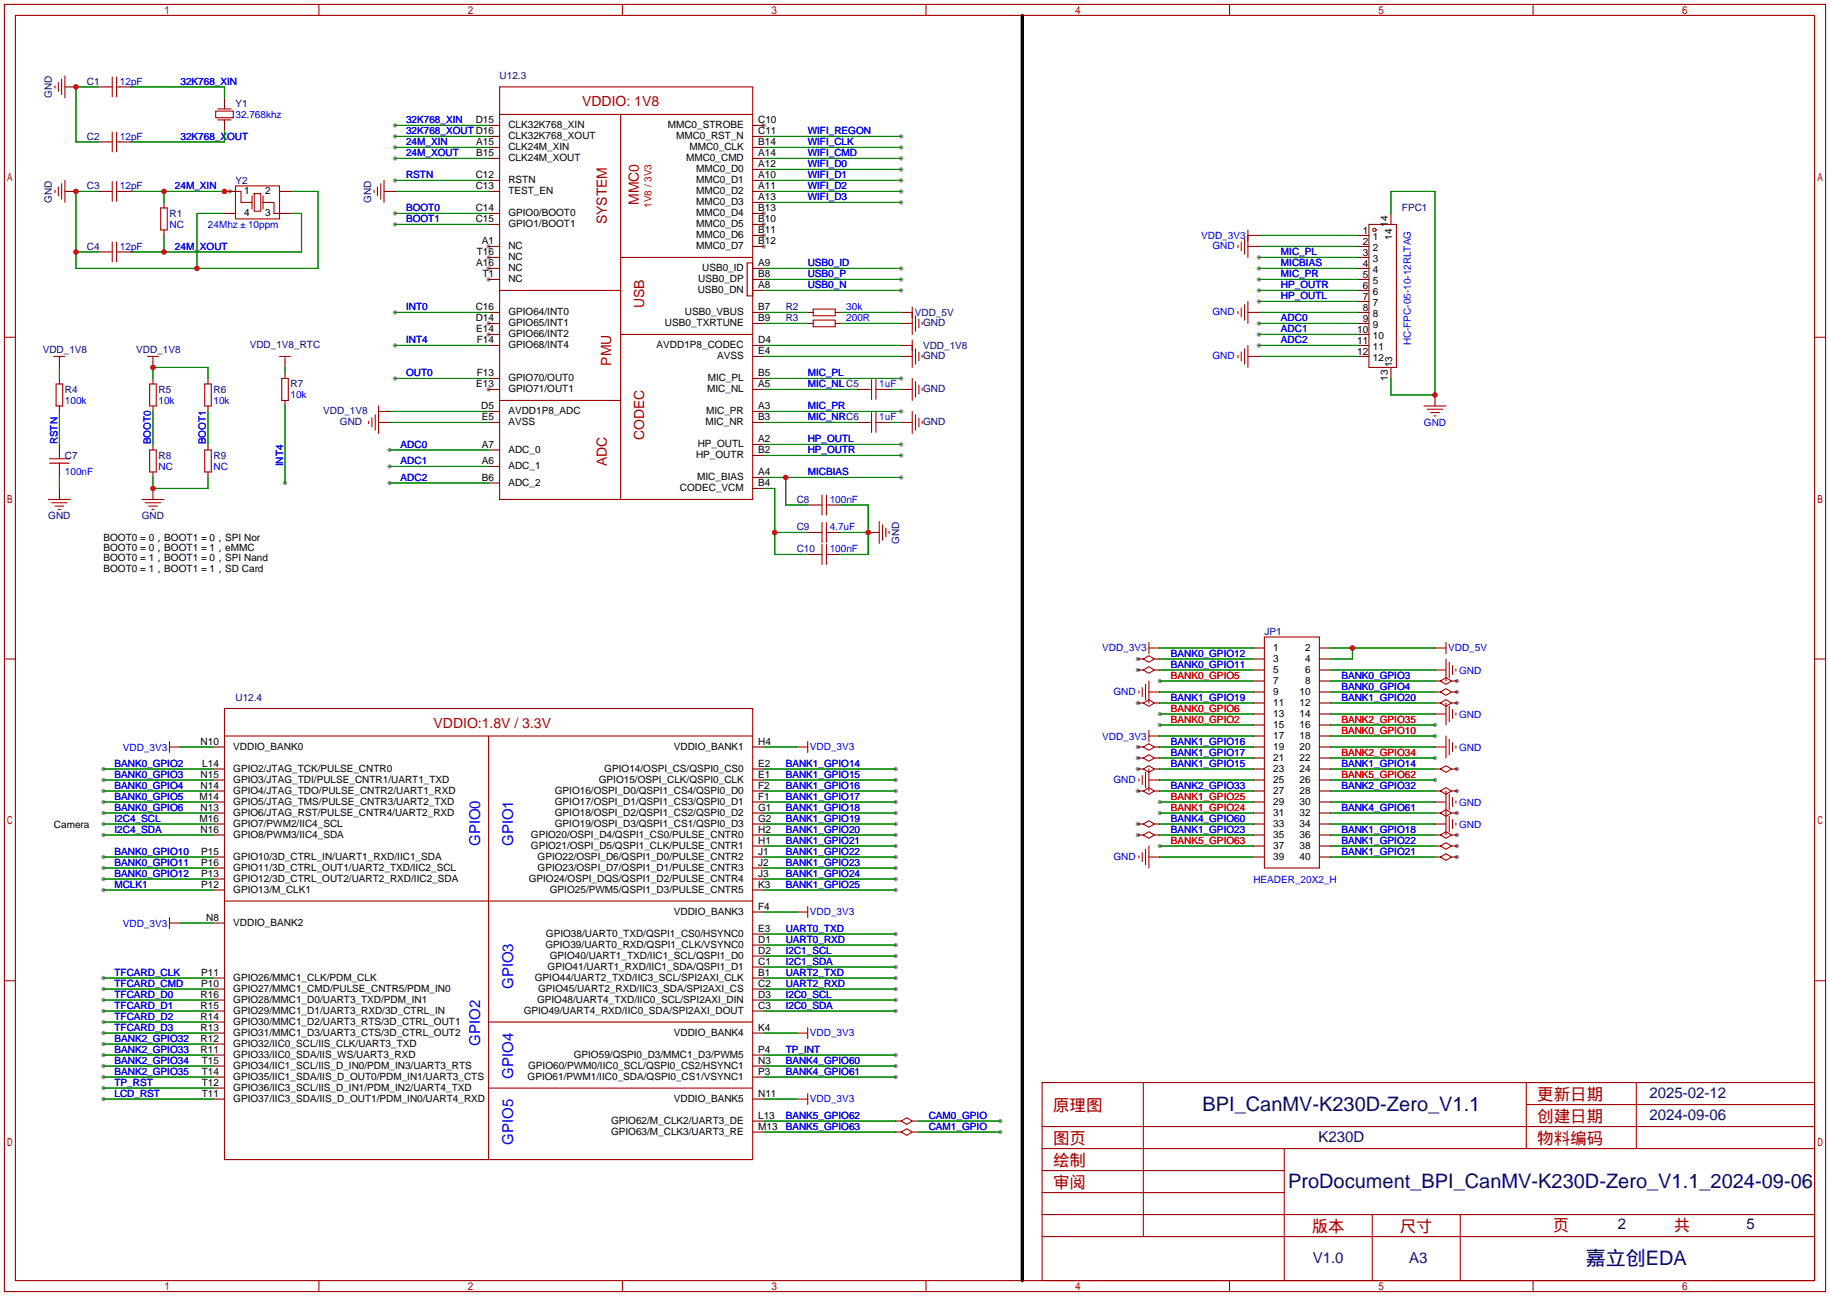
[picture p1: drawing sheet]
<svg xmlns="http://www.w3.org/2000/svg" width="422mm" height="299mm" viewBox="0 0 422 299" stroke-linecap="round" stroke-linejoin="round" font-family="sans-serif">
<g fill="#999">
<circle cx="176.3" cy="51.8" r=".51"/>
<circle cx="176.3" cy="54.4" r=".51"/>
<circle cx="176.3" cy="56.9" r=".51"/>
<circle cx="176.3" cy="49.3" r=".51"/>
<circle cx="176.3" cy="29" r=".51"/>
<circle cx="112.8" cy="89.9" r=".51"/>
<circle cx="112.8" cy="56.9" r=".51"/>
<circle cx="112.8" cy="62" r=".51"/>
<circle cx="112.8" cy="64.5" r=".51"/>
<circle cx="112.8" cy="59.4" r=".51"/>
<circle cx="112.8" cy="77.2" r=".51"/>
<circle cx="112.8" cy="74.7" r=".51"/>
<circle cx="336.3" cy="157.2" r=".51"/>
<circle cx="336.3" cy="159.8" r=".51"/>
<circle cx="262.6" cy="154.7" r=".51"/>
<circle cx="262.6" cy="152.1" r=".51"/>
<circle cx="262.6" cy="177.5" r=".51"/>
<circle cx="262.6" cy="175" r=".51"/>
<circle cx="262.6" cy="172.5" r=".51"/>
<circle cx="262.6" cy="192.8" r=".51"/>
<circle cx="336.3" cy="192.8" r=".51"/>
<circle cx="336.3" cy="195.3" r=".51"/>
<circle cx="336.3" cy="197.9" r=".51"/>
<circle cx="336.3" cy="187.7" r=".51"/>
<circle cx="262.6" cy="190.2" r=".51"/>
<circle cx="336.3" cy="182.6" r=".51"/>
<circle cx="262.6" cy="182.6" r=".51"/>
<circle cx="336.3" cy="162.3" r=".51"/>
<circle cx="262.6" cy="162.3" r=".51"/>
<circle cx="336.3" cy="177.5" r=".51"/>
<circle cx="208" cy="64.5" r=".51"/>
<circle cx="208" cy="67.1" r=".51"/>
<circle cx="208" cy="34" r=".51"/>
<circle cx="208" cy="36.6" r=".51"/>
<circle cx="208" cy="39.1" r=".51"/>
<circle cx="208" cy="41.7" r=".51"/>
<circle cx="208" cy="44.2" r=".51"/>
<circle cx="208" cy="46.7" r=".51"/>
<circle cx="23.9" cy="225.8" r=".51"/>
<circle cx="23.9" cy="228.3" r=".51"/>
<circle cx="23.9" cy="230.9" r=".51"/>
<circle cx="23.9" cy="233.4" r=".51"/>
<circle cx="23.9" cy="236" r=".51"/>
<circle cx="23.9" cy="238.5" r=".51"/>
<circle cx="91.2" cy="29" r=".51"/>
<circle cx="91.2" cy="31.5" r=".51"/>
<circle cx="91.2" cy="34" r=".51"/>
<circle cx="91.2" cy="36.6" r=".51"/>
<circle cx="91.2" cy="41.7" r=".51"/>
<circle cx="91.2" cy="49.3" r=".51"/>
<circle cx="91.2" cy="51.8" r=".51"/>
<circle cx="208" cy="62" r=".51"/>
<circle cx="208" cy="87.4" r=".51"/>
<circle cx="208" cy="95" r=".51"/>
<circle cx="208" cy="102.6" r=".51"/>
<circle cx="208" cy="105.2" r=".51"/>
<circle cx="267.7" cy="164.8" r=".51"/>
<circle cx="267.7" cy="167.4" r=".51"/>
<circle cx="331.2" cy="167.4" r=".51"/>
<circle cx="331.2" cy="169.9" r=".51"/>
<circle cx="331.2" cy="175" r=".51"/>
<circle cx="331.2" cy="180.1" r=".51"/>
<circle cx="267.7" cy="185.2" r=".51"/>
<circle cx="267.7" cy="187.7" r=".51"/>
<circle cx="206.8" cy="215.6" r=".51"/>
<circle cx="206.8" cy="218.2" r=".51"/>
<circle cx="206.8" cy="220.7" r=".51"/>
<circle cx="206.8" cy="223.3" r=".51"/>
<circle cx="206.8" cy="225.8" r=".51"/>
<circle cx="206.8" cy="228.3" r=".51"/>
<circle cx="206.8" cy="230.9" r=".51"/>
<circle cx="206.8" cy="233.4" r=".51"/>
<circle cx="23.9" cy="241" r=".51"/>
<circle cx="23.9" cy="243.6" r=".51"/>
<circle cx="23.9" cy="246.1" r=".51"/>
<circle cx="23.9" cy="248.7" r=".51"/>
<circle cx="23.9" cy="251.2" r=".51"/>
<circle cx="23.9" cy="253.7" r=".51"/>
<circle cx="206.8" cy="246.1" r=".51"/>
<circle cx="206.8" cy="248.7" r=".51"/>
<circle cx="206.8" cy="243.6" r=".51"/>
<circle cx="23.9" cy="205.5" r=".51"/>
<circle cx="206.8" cy="205.5" r=".51"/>
<circle cx="206.8" cy="202.9" r=".51"/>
<circle cx="206.8" cy="200.4" r=".51"/>
<circle cx="206.8" cy="197.9" r=".51"/>
<circle cx="89.9" cy="103.9" r=".51"/>
<circle cx="89.9" cy="107.7" r=".51"/>
<circle cx="89.9" cy="111.5" r=".51"/>
<circle cx="23.9" cy="177.5" r=".51"/>
<circle cx="23.9" cy="180.1" r=".51"/>
<circle cx="23.9" cy="185.2" r=".51"/>
<circle cx="23.9" cy="190.2" r=".51"/>
<circle cx="23.9" cy="192.8" r=".51"/>
<circle cx="23.9" cy="187.7" r=".51"/>
<circle cx="23.9" cy="182.6" r=".51"/>
<circle cx="23.9" cy="200.4" r=".51"/>
<circle cx="23.9" cy="197.9" r=".51"/>
<circle cx="23.9" cy="202.9" r=".51"/>
<circle cx="206.8" cy="185.2" r=".51"/>
<circle cx="206.8" cy="182.6" r=".51"/>
<circle cx="206.8" cy="180.1" r=".51"/>
<circle cx="206.8" cy="190.2" r=".51"/>
<circle cx="206.8" cy="187.7" r=".51"/>
<circle cx="206.8" cy="195.3" r=".51"/>
<circle cx="206.8" cy="192.8" r=".51"/>
<circle cx="267.7" cy="195.3" r=".51"/>
<circle cx="208" cy="110.2" r=".51"/>
<circle cx="53.1" cy="44.2" r=".51"/>
<circle cx="65.8" cy="111.5" r=".51"/>
<circle cx="206.8" cy="177.5" r=".51"/>
<circle cx="91.2" cy="72.1" r=".51"/>
<circle cx="91.2" cy="79.8" r=".51"/>
<circle cx="91.2" cy="87.4" r=".51"/>
<circle cx="208" cy="31.5" r=".51"/>
<circle cx="267.7" cy="157.2" r=".51"/>
<circle cx="290.6" cy="59.4" r=".51"/>
<circle cx="290.6" cy="64.5" r=".51"/>
<circle cx="290.6" cy="62" r=".51"/>
<circle cx="290.6" cy="69.6" r=".51"/>
<circle cx="290.6" cy="67.1" r=".51"/>
<circle cx="290.6" cy="74.7" r=".51"/>
<circle cx="290.6" cy="79.8" r=".51"/>
<circle cx="290.6" cy="77.2" r=".51"/>
<circle cx="230.9" cy="258.8" r=".51"/>
<circle cx="230.9" cy="261.4" r=".51"/>
</g>
<g fill="none" stroke="#a10000" stroke-width=".25">
<path d="M1 1h420.4v297.2h-420.4zM3.6 3.6h415.2v292.1h-415.2zM12.7 19.8v.5M13.5 19.1v2M14.2 18.3v3.5M15 17.5v5.1M25.9 17.8v4.6M26.9 17.8v4.6M73.6 1v2.6M143.7 1v2.6M213.7 1v2.6M283.8 1v2.6"/>
<path d="M353.9 1v2.6M25.1 20.1h.8M25.1 32.8h.8M25.9 30.5v4.6M26.9 20.1h.8M26.9 30.5v4.6M26.9 32.8h.8M49.8 25.7h4v1.5h-4zM50.3 27.7h3M50.3 25.1h3M115.3 20.1h58.4v95.2h-58.4zM115.3 26.4h58.4"/>
<path d="M143.3 26.4v88.9M12.7 43.9v.6M13.5 43.2v2M14.2 42.4v3.6M15 41.7v5M25.1 58.2h.8M25.1 44.2h.8M25.9 41.9v4.6M25.9 55.9v4.6M26.9 41.9v4.6M26.9 55.9v4.6M26.9 58.2h.8"/>
<path d="M26.9 44.2h.8M37.1 48h1.5v5.1h-1.5zM54.4 42.9h10.1v7.6h-10.1zM54.4 44.2h1.2v2.5h2.6M58.2 45.2v3.1M58.7 44.7h1.5v4.1h-1.5zM60.7 46.7h2.5v2.6h1.3M60.7 45.2v3.1M86.4 43.9v.6M87.1 43.2v2M87.9 42.4v3.6M88.6 41.7v5"/>
<path d="M143.3 59.4h30.4M285.8 56.6v.6M286.5 55.9v2M287.3 55.1v3.6M288 53.1v6.3M288 54.4h2.6M288 56.9h2.6M316 51.8h6.3v33h-6.3zM1 77.9h2.6M115.3 67.1h28M143.3 77.2h30.4M172.5 60.7h1.2v7.6h-1.2z"/>
<path d="M187.7 71.4h5.1v1.5h-5.1zM187.7 73.9h5.1v1.5h-5.1zM209.3 72.1h1.3M209.3 79.8h1.3M210.6 70.9v6.3M210.6 78.5v6.3M211.3 72.9v3.6M212.1 73.7v2M212.9 74.4v.5M285.8 71.9v.5M286.5 71.1v2.1M287.3 70.4v3.5"/>
<path d="M288 72.1h2.6M288 69.6v5.1M288 79.8v5M418.8 77.9h2.6M12.4 82.3h2.6M13 88.6h1.5v5.1h-1.5zM13.7 82.3v1.3M34 82.3h2.6M34.5 88.6h1.6v5.1h-1.6zM35.3 82.3v1.3M47.2 88.6h1.6v5.1h-1.6zM64.5 82.3h2.6"/>
<path d="M65 87.4h1.5v5.1h-1.5zM65.8 82.3v1.3M85.1 97.3v.5M85.9 96.5v2.1M86.6 95.8v3.5M87.4 93.7v6.4M87.4 95h1.2M115.3 92.5h28M200.4 97.5h.8M200.4 89.9h.8M201.2 87.6v4.6M201.2 95.2v4.6"/>
<path d="M202.2 97.5h.7M202.2 87.6v4.6M202.2 95.2v4.6M202.2 89.9h.7M210.6 87.4v5.1M210.6 95v5.1M211.3 80.5v3.6M211.3 88.1v3.6M211.3 95.8v3.5M212.1 81.3v2M212.1 88.9v2M212.1 96.5v2.1"/>
<path d="M212.9 82v.6M212.9 89.7v.5M212.9 97.3v.5M285.8 82v.6M286.5 81.3v2M287.3 80.5v3.6M288 82.3h2.6M328.7 93.7h5.1M329.4 94.5h3.6M330.2 95.2h2M331 96h.5M331.2 91.2v2.5"/>
<path d="M11.2 115.3h5.1M11.4 106.9h4.6M11.4 105.9h4.6M11.9 116.1h3.6M12.7 116.8h2M13.5 117.6h.5M13.7 105.2v.7M13.7 106.9v.8M32.8 115.3h5M33.5 116.1h3.6M34.3 116.8h2M34.5 103.9h1.6v5.1h-1.6z"/>
<path d="M35.1 117.6h.5M47.2 103.9h1.6v5.1h-1.6zM189 116.6h.7M189.7 114.3v4.6M190.8 116.6h.7M190.8 114.3v4.6M189 122.9h.7M189 128h.7M189.7 120.6v4.6M189.7 125.7v4.6M190.8 120.6v4.6M190.8 125.7v4.6"/>
<path d="M190.8 122.9h.7M190.8 128h.7M202.9 120.4v5.1M203.7 121.2v3.5M204.5 121.9v2.1M205.2 122.7v.5M1 152.1h2.6M262.9 159.5v.5M263.7 158.7v2.1M263.9 154.7l1.3-.8 1.2 .8-1.2 .7zM263.9 152.1l1.3-.7 1.2 .7-1.2 .8zM264.4 158v3.5"/>
<path d="M265.2 149.6h2.5M265.2 148.3v2.6M265.2 157.2v5.1M265.2 159.8h2.5M291.8 147.1h12.7v53.3h-12.7zM331.2 149.6h2.6M331.2 154.7h2.6M332.5 157.2l1.3-.7 1.2 .7-1.2 .8zM332.5 159.8l1.3-.8 1.2 .8-1.2 .7zM333.8 148.3v2.6M333.8 152.1v5.1M334.5 152.9v3.6"/>
<path d="M335.3 153.7v2M336 154.4v.5M418.8 152.1h2.6M39.1 172.5h2.6M39.1 171.2v2.5M51.8 163.6h121.9v104.1h-121.9zM51.8 169.9h121.9M112.8 169.9v97.8M183.9 172.5h2.5M186.4 171.2v2.5M262.9 179.8v.5M263.7 179.1v2"/>
<path d="M263.9 177.5l1.3-.7 1.2 .7-1.2 .8zM263.9 175l1.3-.8 1.2 .8-1.2 .8zM263.9 172.5l1.3-.8 1.2 .8-1.2 .7zM263.9 162.3l1.3-.8 1.2 .8-1.2 .8zM264.4 178.3v3.6M265.2 169.9h2.5M265.2 168.7v2.5M265.2 177.5v5.1M331.2 172.5h2.6M331.2 164.8h2.6M332.5 162.3l1.3-.8 1.2 .8-1.2 .8zM332.5 177.5l1.3-.7 1.2 .7-1.2 .8z"/>
<path d="M333.8 162.3v5.1M333.8 169.9v5.1M334.5 163.1v3.5M334.5 170.7v3.5M335.3 163.8v2.1M335.3 171.4v2.1M336 164.6v.5M336 172.2v.5M262.9 197.6v.5M263.7 196.8v2.1M263.9 192.8l1.3-.8 1.2 .8-1.2 .7zM263.9 190.2l1.3-.7 1.2 .7-1.2 .8z"/>
<path d="M263.9 182.6l1.3-.7 1.2 .7-1.2 .8zM264.4 196.1v3.5M265.2 195.3v5.1M265.2 180.1h2.5M265.2 197.9h2.5M331.2 185.2h2.6M331.2 190.2h2.6M332.5 192.8l1.3-.8 1.2 .8-1.2 .7zM332.5 195.3l1.3-.7 1.2 .7-1.2 .8zM332.5 197.9l1.3-.8 1.2 .8-1.2 .7zM332.5 187.7l1.3-.8 1.2 .8-1.2 .8zM332.5 182.6l1.3-.7 1.2 .7-1.2 .8z"/>
<path d="M333.8 182.6v10.2M334.5 183.4v3.5M334.5 188.5v3.5M335.3 184.1v2.1M335.3 189.2v2.1M336 184.9v.5M336 190v.5M39.1 211.8v2.6M39.1 213.1h2.6M51.8 208h121.9M183.9 210.6h2.5M186.4 209.3v2.5"/>
<path d="M1 226.4h2.6M112.8 236h60.9M183.9 238.5h2.5M186.4 237.2v2.6M418.8 226.4h2.6M112.8 251.2h60.9M183.9 253.7h2.5M186.4 252.5v2.5M208 258.8l1.3-.7 1.3 .7-1.3 .8zM240.5 249.9h178.3v45.8h-178.3zM263.9 249.9v35.6M352.3 249.9v15.3"/>
<path d="M352.3 255h66.5M377.7 249.9v15.3M208 261.4l1.3-.8 1.3 .8-1.3 .7zM240.5 270.3h55.9M240.5 265.2h178.3M240.5 275.3h55.9M240.5 260.1h178.3M296.4 265.2v30.5M73.6 295.7v2.5M143.7 295.7v2.5M213.7 295.7v2.5M240.5 285.5h178.3"/>
<path d="M240.5 280.4h178.3M283.8 295.7v2.5M316.7 280.4v15.3M337.1 280.4v15.3M353.9 295.7v2.5"/>
<circle cx="317.2" cy="53.1" r=".38"/>
</g>
<g fill="none" stroke="#870000" stroke-width=".25">
<path d="M15 20.1h2.5M22.6 20.1h2.5M22.6 32.8h2.5M27.7 20.1h2.5M27.7 32.8h2.5M51.8 22.6v2.5M51.8 27.7v2.5M112.8 36.6h2.5M112.8 34h2.5M112.8 29h2.5M112.8 31.5h2.5M173.7 39.1h2.6"/>
<path d="M173.7 36.6h2.6M173.7 34h2.6M173.7 29h2.6M173.7 31.5h2.6M15 44.2h2.5M22.6 44.2h2.5M22.6 58.2h2.5M27.7 44.2h2.5M27.7 58.2h2.5M37.8 46.7v1.3M37.8 53.1v1.3M51.8 44.2h2.6"/>
<path d="M51.8 49.3h2.6M64.5 44.2h2.6M64.5 49.3h2.6M88.6 44.2h2.6M112.8 41.7h2.5M112.8 44.2h2.5M112.8 51.8h2.5M112.8 56.9h2.5M112.8 49.3h2.5M112.8 59.4h2.5M173.7 41.7h2.6M173.7 44.2h2.6"/>
<path d="M173.7 46.7h2.6M173.7 51.8h2.6M173.7 54.4h2.6M173.7 56.9h2.6M173.7 49.3h2.6M290.6 54.4h.1M290.6 56.9h.1M313.4 54.4h2.6M313.4 56.9h2.6M313.4 59.4h2.6M321.1 49.3v2.5M112.8 62h2.5"/>
<path d="M112.8 72.1h2.5M112.8 64.5h2.5M112.8 74.7h2.5M112.8 79.8h2.5M112.8 77.2h2.5M173.7 67.1h2.6M173.7 62h2.6M173.7 72.1h2.6M173.7 64.5h2.6M173.7 74.7h2.6M173.7 79.8h2.6M186.4 72.1h1.3"/>
<path d="M186.4 74.7h1.3M192.8 72.1h1.3M192.8 74.7h1.3M208 72.1h1.3M208 74.7h2.6M208 79.8h1.3M290.6 72.1h.1M313.4 67.1h2.6M313.4 62h2.6M313.4 72.1h2.6M313.4 64.5h2.6M313.4 74.7h2.6"/>
<path d="M313.4 79.8h2.6M313.4 77.2h2.6M313.4 69.6h2.6M13.7 83.6v1.2M13.7 87.4v1.2M13.7 93.7v1.3M35.3 83.6v1.2M35.3 87.4v1.2M35.3 93.7v1.3M48 87.4v1.2M48 93.7v1.3M65.8 83.6v1.2"/>
<path d="M65.8 86.1v1.3M65.8 92.5v1.2M87.4 97.5h2.5M88.6 95h1.3M112.8 89.9h2.5M112.8 87.4h2.5M112.8 97.5h2.5M112.8 95h2.5M173.7 89.9h2.6M173.7 87.4h2.6M173.7 97.5h2.6M173.7 95h2.6"/>
<path d="M173.7 82.3h2.6M197.9 89.9h2.5M197.9 97.5h2.5M202.9 89.9h2.6M202.9 97.5h2.6M208 89.9h2.6M208 97.5h2.6M208 82.3h2.6M290.6 82.3h.1M313.4 82.3h2.6M321.1 84.8v2.6M331.2 91.2h.1"/>
<path d="M13.7 102.6v2.6M13.7 107.7v2.5M13.7 112.8v2.5M35.3 102.6v1.3M35.3 109v1.2M35.3 112.8v2.5M48 102.6v1.3M48 109v1.2M112.8 107.7h2.5M112.8 103.9h2.5M112.8 111.5h2.5M173.7 105.2h2.6"/>
<path d="M173.7 112.8h2.6M173.7 102.6h2.6M173.7 110.2h2.6M186.4 116.6h2.6M191.5 116.6h2.6M186.4 122.9h2.6M186.4 128h2.6M191.5 122.9h2.6M191.5 128h2.6M200.4 122.9h2.5M262.6 152.1h1.3M262.6 154.7h1.3"/>
<path d="M266.4 152.1h1.3M266.4 154.7h1.3M267.7 149.6h.1M267.7 159.8h.1M289.3 149.6h2.5M289.3 152.1h2.5M289.3 154.7h2.5M289.3 157.2h2.5M289.3 159.8h2.5M304.5 149.6h2.6M304.5 152.1h2.6M304.5 154.7h2.6"/>
<path d="M304.5 157.2h2.6M304.5 159.8h2.6M331.2 157.2h1.3M331.2 159.8h1.3M331.2 149.6h.1M331.2 154.7h.1M335 157.2h1.3M335 159.8h1.3M41.7 172.5h.1M49.3 172.5h2.5M49.3 177.5h2.5M173.7 172.5h2.6"/>
<path d="M173.7 177.5h2.6M183.9 172.5h.1M262.6 172.5h1.3M262.6 177.5h1.3M262.6 162.3h1.3M262.6 175h1.3M266.4 172.5h1.3M266.4 177.5h1.3M266.4 162.3h1.3M266.4 175h1.3M267.7 169.9h.1M289.3 172.5h2.5"/>
<path d="M289.3 177.5h2.5M289.3 162.3h2.5M289.3 164.8h2.5M289.3 167.4h2.5M289.3 169.9h2.5M289.3 175h2.5M304.5 172.5h2.6M304.5 177.5h2.6M304.5 162.3h2.6M304.5 164.8h2.6M304.5 167.4h2.6M304.5 169.9h2.6"/>
<path d="M304.5 175h2.6M331.2 177.5h1.3M331.2 162.3h1.3M331.2 164.8h.1M331.2 172.5h.1M335 177.5h1.3M335 162.3h1.3M49.3 192.8h2.5M49.3 190.2h2.5M49.3 187.7h2.5M49.3 185.2h2.5M49.3 182.6h2.5"/>
<path d="M49.3 180.1h2.5M49.3 197.9h2.5M173.7 192.8h2.6M173.7 190.2h2.6M173.7 187.7h2.6M173.7 185.2h2.6M173.7 182.6h2.6M173.7 180.1h2.6M173.7 197.9h2.6M173.7 195.3h2.6M262.6 192.8h1.3M262.6 190.2h1.3"/>
<path d="M262.6 182.6h1.3M266.4 192.8h1.3M266.4 190.2h1.3M266.4 182.6h1.3M267.7 180.1h.1M267.7 197.9h.1M289.3 192.8h2.5M289.3 190.2h2.5M289.3 187.7h2.5M289.3 185.2h2.5M289.3 182.6h2.5M289.3 180.1h2.5"/>
<path d="M289.3 197.9h2.5M289.3 195.3h2.5M304.5 192.8h2.6M304.5 190.2h2.6M304.5 187.7h2.6M304.5 185.2h2.6M304.5 182.6h2.6M304.5 180.1h2.6M304.5 197.9h2.6M304.5 195.3h2.6M331.2 192.8h1.3M331.2 187.7h1.3"/>
<path d="M331.2 182.6h1.3M331.2 197.9h1.3M331.2 195.3h1.3M331.2 185.2h.1M331.2 190.2h.1M335 192.8h1.3M335 187.7h1.3M335 182.6h1.3M335 197.9h1.3M335 195.3h1.3M41.7 213.1h.1M49.3 213.1h2.5"/>
<path d="M49.3 205.5h2.5M49.3 202.9h2.5M49.3 200.4h2.5M173.7 210.6h2.6M173.7 218.2h2.6M173.7 215.6h2.6M173.7 205.5h2.6M173.7 202.9h2.6M173.7 200.4h2.6M183.9 210.6h.1M49.3 238.5h2.5M49.3 233.4h2.5"/>
<path d="M49.3 228.3h2.5M49.3 225.8h2.5M49.3 236h2.5M49.3 230.9h2.5M173.7 238.5h2.6M173.7 233.4h2.6M173.7 228.3h2.6M173.7 225.8h2.6M173.7 223.3h2.6M173.7 220.7h2.6M173.7 230.9h2.6M183.9 238.5h.1"/>
<path d="M49.3 248.7h2.5M49.3 246.1h2.5M49.3 243.6h2.5M49.3 253.7h2.5M49.3 251.2h2.5M49.3 241h2.5M173.7 248.7h2.6M173.7 246.1h2.6M173.7 243.6h2.6M173.7 253.7h2.6M173.7 258.8h2.6M183.9 253.7h.1"/>
<path d="M206.8 258.8h1.2M210.6 258.8h1.2M173.7 261.4h2.6M206.8 261.4h1.2M210.6 261.4h1.2"/>
</g>
<g fill="none" stroke="#008700" stroke-width=".25">
<path d="M22.6 20.1h-5.1v12.7h5.1M30.2 20.1h21.6v2.5M51.8 30.2v2.6h-21.6M91.2 34h21.6M91.2 36.6h21.6M91.2 29h21.6M91.2 31.5h21.6M176.3 34h31.7M176.3 36.6h31.7M176.3 39.1h31.7M176.3 31.5h31.7M17.5 58.2h5.1"/>
<path d="M22.6 44.2h-5.1v17.8h55.9v-17.8h-6.3M30.2 44.2h22.9M37.8 44.2v2.5M37.8 54.4v3.8M51.8 49.3h-6.3v12.7M67.1 49.3h2.5v8.9h-39.4M91.2 41.7h21.6M91.2 44.2h21.6M91.2 49.3h21.6M91.2 51.8h21.6M176.3 41.7h31.7M176.3 44.2h31.7"/>
<path d="M176.3 46.7h31.7M290.6 59.4h22.8M290.6 56.9h22.8M290.6 54.4h22.8M321.1 49.3v-5.1h10.1v47h-10.1v-3.8M91.2 72.1h21.6M91.2 79.8h21.6M176.3 64.5h31.7M176.3 67.1h31.7M176.3 72.1h10.1M176.3 74.7h10.1M176.3 62h31.7"/>
<path d="M176.3 79.8h31.7M194.1 72.1h13.9M194.1 74.7h13.9M290.6 64.5h22.8M290.6 67.1h22.8M290.6 72.1h22.8M290.6 74.7h22.8M290.6 62h22.8M290.6 79.8h22.8M290.6 69.6h22.8M290.6 77.2h22.8M13.7 84.8v2.6"/>
<path d="M13.7 95v7.6M35.3 87.4v-2.6h12.7v2.6M35.3 95v7.6M48 95v7.6M65.8 84.8v1.3M65.8 93.7v17.8M89.9 95h22.9M89.9 97.5h22.9M91.2 87.4h21.6M176.3 87.4h31.7M176.3 89.9h21.6M176.3 95h31.7"/>
<path d="M176.3 97.5h21.6M176.3 82.3h31.7M205.5 89.9h2.5M205.5 97.5h2.5M290.6 82.3h22.8M13.7 110.2v2.6M35.3 110.2v2.6h12.7v-2.6M89.9 103.9h22.9M89.9 107.7h22.9M89.9 111.5h22.9M176.3 102.6h31.7M176.3 105.2h31.7"/>
<path d="M176.3 112.8h2.5v15.2h7.6M176.3 110.2h31.7M181.4 110.2v6.4h5M194.1 116.6h6.3v11.4h-6.3M178.8 122.9h7.6M194.1 122.9h6.3M267.7 159.8h21.6M267.7 149.6h21.6M267.7 152.1h21.6M267.7 154.7h21.6M267.7 157.2h21.6M307.1 159.8h24.1"/>
<path d="M307.1 149.6h24.1M307.1 154.7h24.1M307.1 157.2h24.1M312.2 149.6v2.5h-5.1M23.9 177.5h25.4M41.7 172.5h7.6M176.3 172.5h7.6M176.3 177.5h30.5M267.7 162.3h21.6M267.7 164.8h21.6M267.7 167.4h21.6M267.7 169.9h21.6"/>
<path d="M267.7 172.5h21.6M267.7 175h21.6M267.7 177.5h21.6M307.1 162.3h24.1M307.1 164.8h24.1M307.1 167.4h24.1M307.1 169.9h24.1M307.1 172.5h24.1M307.1 175h24.1M307.1 177.5h24.1M23.9 180.1h25.4M23.9 182.6h25.4"/>
<path d="M23.9 185.2h25.4M23.9 187.7h25.4M23.9 190.2h25.4M23.9 192.8h25.4M23.9 197.9h25.4M176.3 180.1h30.5M176.3 182.6h30.5M176.3 185.2h30.5M176.3 187.7h30.5M176.3 190.2h30.5M176.3 192.8h30.5M176.3 195.3h30.5"/>
<path d="M176.3 197.9h30.5M267.7 180.1h21.6M267.7 182.6h21.6M267.7 185.2h21.6M267.7 187.7h21.6M267.7 190.2h21.6M267.7 192.8h21.6M267.7 195.3h21.6M267.7 197.9h21.6M307.1 180.1h24.1M307.1 182.6h24.1M307.1 185.2h24.1"/>
<path d="M307.1 187.7h24.1M307.1 190.2h24.1M307.1 192.8h24.1M307.1 195.3h24.1M307.1 197.9h24.1M23.9 205.5h25.4M23.9 202.9h25.4M23.9 200.4h25.4M41.7 213.1h7.6M176.3 215.6h30.5M176.3 218.2h30.5M176.3 205.5h30.5"/>
<path d="M176.3 202.9h30.5M176.3 200.4h30.5M176.3 210.6h7.6M23.9 225.8h25.4M23.9 228.3h25.4M23.9 230.9h25.4M23.9 233.4h25.4M23.9 236h25.4M23.9 238.5h25.4M176.3 225.8h30.5M176.3 228.3h30.5M176.3 230.9h30.5"/>
<path d="M176.3 233.4h30.5M176.3 238.5h7.6M176.3 220.7h30.5M176.3 223.3h30.5M23.9 241h25.4M23.9 243.6h25.4M23.9 246.1h25.4M23.9 248.7h25.4M23.9 251.2h25.4M23.9 253.7h25.4M176.3 243.6h30.5M176.3 246.1h30.5"/>
<path d="M176.3 248.7h30.5M176.3 253.7h7.6M176.3 258.8h30.5M211.8 258.8h19.1M176.3 261.4h30.5M211.8 261.4h19.1"/>
</g>
<path d="M236 3.6v292.1" fill="none" stroke="#000" stroke-width=".76"/>
<g fill="#c00">
<circle cx="178.8" cy="122.9" r=".63"/>
<circle cx="200.4" cy="122.9" r=".63"/>
<circle cx="181.4" cy="110.2" r=".63"/>
<circle cx="37.8" cy="44.2" r=".63"/>
<circle cx="51.8" cy="44.2" r=".63"/>
<circle cx="37.8" cy="58.2" r=".63"/>
<circle cx="17.5" cy="44.2" r=".63"/>
<circle cx="17.5" cy="58.2" r=".63"/>
<circle cx="45.5" cy="62" r=".63"/>
<circle cx="17.5" cy="20.1" r=".63"/>
<circle cx="35.3" cy="84.8" r=".63"/>
<circle cx="35.3" cy="112.8" r=".63"/>
<circle cx="312.2" cy="149.6" r=".63"/>
<circle cx="331.2" cy="91.2" r=".63"/>
</g>
<g font-size="4.6" fill="#000080">
<text x="277.5" y="256.4">BPI_CanMV-K230D-Zero_V1.1</text>
<text x="297.3" y="274.2">ProDocument_BPI_CanMV-K230D-Zero_V1.1_2024-09-06</text>
<text x="366" y="292">嘉立创EDA</text>
</g>
<g font-size="3.8" fill="#a00000">
<text x="243.1" y="256.5">原理图</text>
<text x="354.8" y="254">更新日期</text>
<text x="354.8" y="259.1">创建日期</text>
<text x="243.1" y="269.2">绘制</text>
<text x="243.1" y="264.2">图页</text>
<text x="354.8" y="264.2">物料编码</text>
<text x="243.1" y="274.3">审阅</text>
<text x="302.8" y="284.5">版本</text>
<text x="323.1" y="284.5">尺寸</text>
<text x="358.4" y="284.2">页</text>
<text x="386.3" y="284.2">共</text>
</g>
<g font-size="3.5" fill="#00f">
<text x="110.8" y="195.3" transform="rotate(-90 110.8 195.3)">GPIO0</text>
<text x="118.4" y="195.3" transform="rotate(-90 118.4 195.3)">GPIO1</text>
<text x="118.4" y="228.3" transform="rotate(-90 118.4 228.3)">GPIO3</text>
<text x="110.8" y="241.5" transform="rotate(-90 110.8 241.5)">GPIO2</text>
<text x="118.4" y="249.1" transform="rotate(-90 118.4 249.1)">GPIO4</text>
<text x="118.4" y="264.3" transform="rotate(-90 118.4 264.3)">GPIO5</text>
</g>
<g font-size="3.5" fill="#000080">
<text x="380.7" y="253.5">2025-02-12</text>
<text x="304.3" y="263.7">K230D</text>
<text x="380.7" y="258.6">2024-09-06</text>
<text x="373.4" y="283.7">2</text>
<text x="403.2" y="283.7">5</text>
<text x="303" y="291.6">V1.0</text>
<text x="325.3" y="291.6">A3</text>
</g>
<g font-size="3.2" fill="#a00000">
<text x="134.4" y="24.5">VDDIO: 1V8</text>
<text x="147.4" y="47.4" transform="rotate(-90 147.4 47.4)">MMC0</text>
<text x="140.1" y="51.8" transform="rotate(-90 140.1 51.8)">SYSTEM</text>
<text x="148.7" y="71.2" transform="rotate(-90 148.7 71.2)">USB</text>
<text x="141.1" y="84.4" transform="rotate(-90 141.1 84.4)">PMU</text>
<text x="148.7" y="101.6" transform="rotate(-90 148.7 101.6)">CODEC</text>
<text x="140.1" y="107.7" transform="rotate(-90 140.1 107.7)">ADC</text>
<text x="100.1" y="168">VDDIO:1.8V / 3.3V</text>
</g>
<g font-size="2.3" fill="#000080">
<text x="12" y="22.6" transform="rotate(-90 12 22.6)">GND</text>
<text x="20.1" y="19.6">C1</text>
<text x="115.3" y="18.3">U12.3</text>
<text x="54.4" y="24.7">Y1</text>
<text x="20.1" y="32.3">C2</text>
<text x="12" y="46.8" transform="rotate(-90 12 46.8)">GND</text>
<text x="20.1" y="43.7">C3</text>
<text x="54.4" y="42.5">Y2</text>
<text x="85.6" y="46.8" transform="rotate(-90 85.6 46.8)">GND</text>
<text x="39.1" y="50.1">R1</text>
<text x="323.6" y="48.8">FPC1</text>
<text x="20.1" y="57.7">C4</text>
<text x="181.4" y="71.7">R2</text>
<text x="181.4" y="74.2">R3</text>
<text x="211.2" y="72.9">VDD_5V</text>
<text x="213.1" y="75.4">GND</text>
<text x="9.9" y="81.6">VDD_1V8</text>
<text x="31.4" y="81.6">VDD_1V8</text>
<text x="57.6" y="80.3">VDD_1V8_RTC</text>
<text x="213.1" y="80.6">VDD_1V8</text>
<text x="213.1" y="83">GND</text>
<text x="67.1" y="89.5">R7</text>
<text x="15" y="90.7">R4</text>
<text x="36.6" y="90.7">R5</text>
<text x="49.3" y="90.7">R6</text>
<text x="74.6" y="95.6">VDD_1V8</text>
<text x="213.1" y="90.6">GND</text>
<text x="78.5" y="98.2">GND</text>
<text x="213.1" y="98.2">GND</text>
<text x="15" y="106">C7</text>
<text x="36.6" y="106">R8</text>
<text x="49.3" y="106">R9</text>
<text x="11.2" y="119.8">GND</text>
<text x="32.7" y="119.8">GND</text>
<text x="183.9" y="116.1">C8</text>
<text x="183.9" y="122.5">C9</text>
<text x="207.6" y="125.5" transform="rotate(-90 207.6 125.5)">GND</text>
<text x="183.9" y="127.6">C10</text>
<text x="291.8" y="146.6">JP1</text>
<text x="54.4" y="161.8">U12.4</text>
</g>
<g font-size="2.3" fill="#00f">
<text x="27.7" y="19.6">12pF</text>
<text x="41.7" y="19.6">32K768_XIN</text>
<text x="54.4" y="27.2">32.768khz</text>
<text x="93.7" y="28.5">32K768_XIN</text>
<text x="27.7" y="32.3">12pF</text>
<text x="41.7" y="32.3">32K768_XOUT</text>
<text x="93.7" y="31">32K768_XOUT D16</text>
<text x="93.7" y="33.6">24M_XIN</text>
<text x="186.4" y="33.6">WIFI_CLK</text>
<text x="186.4" y="31">WIFI_REGON</text>
<text x="93.7" y="36.1">24M_XOUT</text>
<text x="93.7" y="41.2">RSTN</text>
<text x="186.4" y="36.1">WIFI_CMD</text>
<text x="186.4" y="38.7">WIFI_D0</text>
<text x="186.4" y="41.2">WIFI_D1</text>
<text x="27.7" y="43.7">12pF</text>
<text x="40.4" y="43.7">24M_XIN</text>
<text x="186.4" y="43.7">WIFI_D2</text>
<text x="186.4" y="46.3">WIFI_D3</text>
<text x="39.1" y="52.6">NC</text>
<text x="48" y="52.6">24Mhz</text>
<text x="57.2" y="52.6">10ppm</text>
<text x="93.7" y="48.8">BOOT0</text>
<text x="93.7" y="51.4">BOOT1</text>
<text x="27.7" y="57.7">12pF</text>
<text x="40.4" y="57.7">24M_XOUT</text>
<text x="277.3" y="55.2">VDD_3V3</text>
<text x="279.9" y="57.5">GND</text>
<text x="295.7" y="59">MIC_PL</text>
<text x="186.4" y="64.1">USB0_P</text>
<text x="186.4" y="61.5">USB0_ID</text>
<text x="295.7" y="64.1">MIC_PR</text>
<text x="295.7" y="61.5">MICBIAS</text>
<text x="93.7" y="71.7">INT0</text>
<text x="186.4" y="66.6">USB0_N</text>
<text x="195.3" y="71.7">30k</text>
<text x="295.7" y="69.1">HP_OUTL</text>
<text x="295.7" y="66.6">HP_OUTR</text>
<text x="195.3" y="74.2">200R</text>
<text x="279.9" y="72.7">GND</text>
<text x="295.7" y="74.2">ADC0</text>
<text x="295.7" y="76.8">ADC1</text>
<text x="93.7" y="79.3">INT4</text>
<text x="279.9" y="82.9">GND</text>
<text x="295.7" y="79.3">ADC2</text>
<text x="325.7" y="79.8" transform="rotate(-90 325.7 79.8)">HC-FPC-05-10-12RLTAG</text>
<text x="93.7" y="86.9">OUT0</text>
<text x="186.4" y="86.9">MIC_PL</text>
<text x="186.4" y="89.5">MIC_NL C5</text>
<text x="202.9" y="89.5">1uF</text>
<text x="15" y="93.3">100k</text>
<text x="36.6" y="93.3">10k</text>
<text x="49.3" y="93.3">10k</text>
<text x="67.1" y="92">10k</text>
<text x="186.4" y="94.5">MIC_PR</text>
<text x="186.4" y="97.1">MIC_NRC6</text>
<text x="202.9" y="97.1">1uF</text>
<text x="328.7" y="98.3">GND</text>
<text x="13.3" y="102.6" transform="rotate(-90 13.3 102.6)">RSTN</text>
<text x="34.8" y="102.6" transform="rotate(-90 34.8 102.6)">BOOT0</text>
<text x="47.5" y="102.6" transform="rotate(-90 47.5 102.6)">BOOT1</text>
<text x="65.3" y="107.7" transform="rotate(-90 65.3 107.7)">INT4</text>
<text x="92.5" y="103.4">ADC0</text>
<text x="92.5" y="107.2">ADC1</text>
<text x="186.4" y="102.2">HP_OUTL</text>
<text x="186.4" y="104.7">HP_OUTR</text>
<text x="15" y="109.8">100nF</text>
<text x="36.6" y="108.5">NC</text>
<text x="49.3" y="108.5">NC</text>
<text x="92.5" y="111">ADC2</text>
<text x="186.4" y="109.8">MICBIAS</text>
<text x="191.5" y="116.1">100nF</text>
<text x="191.5" y="122.5">4.7uF</text>
<text x="191.5" y="127.6">100nF</text>
<text x="254.4" y="150.4">VDD_3V3</text>
<text x="270.3" y="151.7">BANK0_GPIO12</text>
<text x="270.3" y="154.2">BANK0_GPIO11</text>
<text x="334.3" y="150.2">VDD_5V</text>
<text x="336.8" y="155.5">GND</text>
<text x="257" y="160.3">GND</text>
<text x="270.3" y="161.8">BANK1_GPIO19</text>
<text x="309.6" y="161.8">BANK1_GPIO20</text>
<text x="309.6" y="159.3">BANK0_GPIO4</text>
<text x="309.6" y="156.8">BANK0_GPIO3</text>
<text x="336.8" y="165.7">GND</text>
<text x="28.3" y="173.3">VDD_3V3</text>
<text x="186.9" y="173">VDD_3V3</text>
<text x="254.4" y="170.7">VDD_3V3</text>
<text x="270.3" y="172">BANK1_GPIO16</text>
<text x="336.8" y="173.3">GND</text>
<text x="26.4" y="177.1">BANK0_GPIO2</text>
<text x="26.4" y="179.6">BANK0_GPIO3</text>
<text x="181.4" y="179.6">BANK1_GPIO15</text>
<text x="181.4" y="177.1">BANK1_GPIO14</text>
<text x="270.3" y="174.5">BANK1_GPIO17</text>
<text x="270.3" y="177.1">BANK1_GPIO15</text>
<text x="309.6" y="177.1">BANK1_GPIO14</text>
<text x="26.4" y="184.7">BANK0_GPIO5</text>
<text x="26.4" y="182.2">BANK0_GPIO4</text>
<text x="181.4" y="184.7">BANK1_GPIO17</text>
<text x="181.4" y="182.2">BANK1_GPIO16</text>
<text x="257" y="180.7">GND</text>
<text x="270.3" y="182.2">BANK2_GPIO33</text>
<text x="309.6" y="182.2">BANK2_GPIO32</text>
<text x="336.8" y="186">GND</text>
<text x="26.4" y="189.8">I2C4_SCL</text>
<text x="26.4" y="187.2">BANK0_GPIO6</text>
<text x="181.4" y="189.8">BANK1_GPIO19</text>
<text x="181.4" y="187.2">BANK1_GPIO18</text>
<text x="270.3" y="189.8">BANK4_GPIO60</text>
<text x="309.6" y="187.2">BANK4_GPIO61</text>
<text x="336.8" y="191.1">GND</text>
<text x="26.4" y="192.3">I2C4_SDA</text>
<text x="26.4" y="197.4">BANK0_GPIO10</text>
<text x="181.4" y="197.4">BANK1_GPIO22</text>
<text x="181.4" y="194.9">BANK1_GPIO21</text>
<text x="181.4" y="192.3">BANK1_GPIO20</text>
<text x="270.3" y="192.3">BANK1_GPIO23</text>
<text x="309.6" y="192.3">BANK1_GPIO18</text>
<text x="309.6" y="194.9">BANK1_GPIO22</text>
<text x="309.6" y="197.4">BANK1_GPIO21</text>
<text x="26.4" y="199.9">BANK0_GPIO11</text>
<text x="26.4" y="202.5">BANK0_GPIO12</text>
<text x="181.4" y="202.5">BANK1_GPIO24</text>
<text x="181.4" y="199.9">BANK1_GPIO23</text>
<text x="257" y="198.4">GND</text>
<text x="289.3" y="203.8">HEADER_20X2_H</text>
<text x="26.4" y="205">MCLK1</text>
<text x="181.4" y="205">BANK1_GPIO25</text>
<text x="28.3" y="213.9">VDD_3V3</text>
<text x="181.4" y="215.2">UART0_TXD</text>
<text x="186.9" y="211.1">VDD_3V3</text>
<text x="181.4" y="217.7">UART0_RXD</text>
<text x="181.4" y="220.3">I2C1_SCL</text>
<text x="26.4" y="225.3">TFCARD_CLK</text>
<text x="26.4" y="227.9">TFCARD_CMD</text>
<text x="181.4" y="222.8">I2C1_SDA</text>
<text x="181.4" y="225.3">UART2_TXD</text>
<text x="181.4" y="227.9">UART2_RXD</text>
<text x="26.4" y="230.4">TFCARD_D0</text>
<text x="26.4" y="233">TFCARD_D1</text>
<text x="181.4" y="230.4">I2C0_SCL</text>
<text x="181.4" y="233">I2C0_SDA</text>
<text x="26.4" y="235.5">TFCARD_D2</text>
<text x="26.4" y="238">TFCARD_D3</text>
<text x="186.9" y="239.1">VDD_3V3</text>
<text x="26.4" y="240.6">BANK2_GPIO32</text>
<text x="26.4" y="243.1">BANK2_GPIO33</text>
<text x="26.4" y="245.7">BANK2_GPIO34</text>
<text x="181.4" y="245.7">BANK4_GPIO60</text>
<text x="181.4" y="243.1">TP_INT</text>
<text x="26.4" y="248.2">BANK2_GPIO35</text>
<text x="26.4" y="250.7">TP_RST</text>
<text x="181.4" y="248.2">BANK4_GPIO61</text>
<text x="26.4" y="253.3">LCD_RST</text>
<text x="186.9" y="254.3">VDD_3V3</text>
<text x="181.4" y="260.9">BANK5_GPIO63</text>
<text x="181.4" y="258.4">BANK5_GPIO62</text>
<text x="214.4" y="258.4">CAM0_GPIO</text>
<text x="214.4" y="260.9">CAM1_GPIO</text>
</g>
<g font-size="2.3">
<text x="109.8" y="28.5">D15</text>
<text x="117.3" y="29.6">CLK32K768_XIN</text>
<text x="154.1" y="29.6">MMC0_STROBE</text>
<text x="175" y="28.5">C10</text>
<text x="109.9" y="33.6">A15</text>
<text x="117.3" y="34.7">CLK24M_XIN</text>
<text x="117.3" y="32.2">CLK32K768_XOUT</text>
<text x="156.1" y="32.2">MMC0_RST_N</text>
<text x="159.1" y="34.7">MMC0_CLK</text>
<text x="175" y="33.6">B14</text>
<text x="175" y="31">C11</text>
<text x="109.8" y="41.2">C12</text>
<text x="109.9" y="36.1">B15</text>
<text x="117.3" y="37.3">CLK24M_XOUT</text>
<text x="158.4" y="37.3">MMC0_CMD</text>
<text x="160.7" y="39.8">MMC0_D0</text>
<text x="175" y="41.2">A10</text>
<text x="175" y="38.7">A12</text>
<text x="175" y="36.1">A14</text>
<text x="56.4" y="44.9">1</text>
<text x="61.2" y="44.9">2</text>
<text x="109.8" y="43.7">C13</text>
<text x="117.3" y="42.3">RSTN</text>
<text x="117.3" y="44.9">TEST_EN</text>
<text x="160.7" y="42.3">MMC0_D1</text>
<text x="160.7" y="44.9">MMC0_D2</text>
<text x="160.7" y="47.4">MMC0_D3</text>
<text x="175" y="43.7">A11</text>
<text x="175" y="46.3">A13</text>
<text x="56.4" y="50">4</text>
<text x="61.2" y="50">3</text>
<text x="109.8" y="51.4">C15</text>
<text x="109.8" y="48.8">C14</text>
<text x="117.3" y="52.5">GPIO1/BOOT1</text>
<text x="117.3" y="50">GPIO0/BOOT0</text>
<text x="160.7" y="52.5">MMC0_D5</text>
<text x="160.7" y="50">MMC0_D4</text>
<text x="175" y="51.4">B10</text>
<text x="175" y="53.9">B11</text>
<text x="175" y="48.8">B13</text>
<text x="320.3" y="52.3" transform="rotate(-90 320.3 52.3)">14</text>
<text x="110.1" y="59">T16</text>
<text x="111.2" y="56.4">A1</text>
<text x="117.3" y="57.6">NC</text>
<text x="160.7" y="55">MMC0_D6</text>
<text x="160.7" y="57.6">MMC0_D7</text>
<text x="175" y="56.4">B12</text>
<text x="314.6" y="54.1">1</text>
<text x="314.6" y="56.7">2</text>
<text x="314.6" y="59.2">3</text>
<text x="316.9" y="55.4">1</text>
<text x="316.9" y="57.9">2</text>
<text x="321.4" y="55.4" transform="rotate(-90 321.4 55.4)">14</text>
<text x="109.9" y="61.5">A16</text>
<text x="111.4" y="64.1">T1</text>
<text x="117.3" y="62.7">NC</text>
<text x="117.3" y="65.2">NC</text>
<text x="117.3" y="60.1">NC</text>
<text x="161.2" y="65.2">USB0_DP</text>
<text x="162.1" y="62.7">USB0_ID</text>
<text x="175" y="61.5">A9</text>
<text x="175" y="64.1">B8</text>
<text x="314.6" y="61.7">4</text>
<text x="314.6" y="64.3">5</text>
<text x="316.9" y="60.5">3</text>
<text x="316.9" y="63">4</text>
<text x="316.9" y="65.6">5</text>
<text x="109.8" y="71.7">C16</text>
<text x="161.1" y="67.7">USB0_DN</text>
<text x="175" y="66.6">A8</text>
<text x="175" y="71.7">B7</text>
<text x="314.6" y="66.8">6</text>
<text x="314.6" y="69.4">7</text>
<text x="314.6" y="71.9">8</text>
<text x="316.9" y="68.1">6</text>
<text x="316.9" y="70.6">7</text>
<text x="109.8" y="74.2">D14</text>
<text x="109.9" y="76.8">E14</text>
<text x="117.3" y="77.9">GPIO66/INT2</text>
<text x="117.3" y="75.4">GPIO65/INT1</text>
<text x="117.3" y="72.8">GPIO64/INT0</text>
<text x="153.5" y="75.4">USB0_TXRTUNE</text>
<text x="158.1" y="72.8">USB0_VBUS</text>
<text x="175" y="74.2">B9</text>
<text x="313.3" y="77">10</text>
<text x="314.6" y="74.4">9</text>
<text x="316.9" y="73.2">8</text>
<text x="316.9" y="75.7">9</text>
<text x="110.1" y="79.3">F14</text>
<text x="117.3" y="80.4">GPIO68/INT4</text>
<text x="151.6" y="80.4">AVDD1P8_CODEC</text>
<text x="165.5" y="83">AVSS</text>
<text x="175" y="79.3">D4</text>
<text x="175" y="81.8">E4</text>
<text x="313.3" y="79.5">11</text>
<text x="313.3" y="82.1">12</text>
<text x="316.9" y="78.3">10</text>
<text x="316.9" y="80.8">11</text>
<text x="316.9" y="83.3">12</text>
<text x="109.9" y="89.5">E13</text>
<text x="110.1" y="86.9">F13</text>
<text x="117.3" y="88.1">GPIO70/OUT0</text>
<text x="163.4" y="88.1">MIC_PL</text>
<text x="175" y="86.9">B5</text>
<text x="175" y="89.5">A5</text>
<text x="320.3" y="87.9" transform="rotate(-90 320.3 87.9)">13</text>
<text x="321.4" y="84.8" transform="rotate(-90 321.4 84.8)">13</text>
<text x="111.1" y="94.5">D5</text>
<text x="117.3" y="90.6">GPIO71/OUT1</text>
<text x="117.3" y="95.7">AVDD1P8_ADC</text>
<text x="163" y="95.7">MIC_PR</text>
<text x="163.2" y="90.6">MIC_NL</text>
<text x="175" y="94.5">A3</text>
<text x="111.2" y="97.1">E5</text>
<text x="117.3" y="98.2">AVSS</text>
<text x="162.9" y="98.2">MIC_NR</text>
<text x="175" y="97.1">B3</text>
<text x="111.2" y="107.2">A6</text>
<text x="111.2" y="103.4">A7</text>
<text x="117.3" y="104.6">ADC_0</text>
<text x="160.7" y="105.8">HP_OUTR</text>
<text x="161.1" y="103.3">HP_OUTL</text>
<text x="175" y="104.7">B2</text>
<text x="175" y="102.2">A2</text>
<text x="111.2" y="111">B6</text>
<text x="117.3" y="108.4">ADC_1</text>
<text x="117.3" y="112.2">ADC_2</text>
<text x="157" y="113.5">CODEC_VCM</text>
<text x="160.9" y="110.9">MIC_BIAS</text>
<text x="175" y="112.3">B4</text>
<text x="175" y="109.8">A4</text>
<text x="23.9" y="125">BOOT0 = 0，BOOT1 = 0，SPI Nor</text>
<text x="23.9" y="127.3">BOOT0 = 0，BOOT1 = 1，eMMC</text>
<text x="23.9" y="129.6">BOOT0 = 1，BOOT1 = 0，SPI Nand</text>
<text x="23.9" y="131.9">BOOT0 = 1，BOOT1 = 1，SD Card</text>
<text x="293.9" y="150.3">1</text>
<text x="293.9" y="152.8">3</text>
<text x="293.9" y="155.4">5</text>
<text x="301.2" y="150.3">2</text>
<text x="301.2" y="152.8">4</text>
<text x="301.2" y="155.4">6</text>
<text x="293.9" y="157.9">7</text>
<text x="293.9" y="160.5">9</text>
<text x="299.9" y="160.5">10</text>
<text x="301.2" y="157.9">8</text>
<text x="293.9" y="163">11</text>
<text x="293.9" y="165.5">13</text>
<text x="299.9" y="163">12</text>
<text x="299.9" y="165.5">14</text>
<text x="46.3" y="172">N10</text>
<text x="53.8" y="173.2">VDDIO_BANK0</text>
<text x="155.5" y="173.2">VDDIO_BANK1</text>
<text x="175" y="172">H4</text>
<text x="293.9" y="168.1">15</text>
<text x="293.9" y="170.6">17</text>
<text x="293.9" y="173.2">19</text>
<text x="299.9" y="168.1">16</text>
<text x="299.9" y="170.6">18</text>
<text x="299.9" y="173.2">20</text>
<text x="46.3" y="179.6">N15</text>
<text x="46.7" y="177.1">L14</text>
<text x="53.8" y="178.2">GPIO2/JTAG_TCK/PULSE_CNTR0</text>
<text x="139.5" y="178.2">GPIO14/OSPI_CS/QSPI0_CS0</text>
<text x="175" y="179.6">E1</text>
<text x="175" y="177.1">E2</text>
<text x="293.9" y="175.7">21</text>
<text x="293.9" y="178.2">23</text>
<text x="299.9" y="175.7">22</text>
<text x="299.9" y="178.2">24</text>
<text x="46.1" y="184.7">M14</text>
<text x="46.3" y="182.2">N14</text>
<text x="53.8" y="185.9">GPIO5/JTAG_TMS/PULSE_CNTR3/UART2_TXD</text>
<text x="53.8" y="183.3">GPIO4/JTAG_TDO/PULSE_CNTR2/UART1_RXD</text>
<text x="53.8" y="180.8">GPIO3/JTAG_TDI/PULSE_CNTR1/UART1_TXD</text>
<text x="128.1" y="185.9">GPIO17/OSPI_D1/QSPI1_CS3/QSPI0_D1</text>
<text x="128.1" y="183.3">GPIO16/OSPI_D0/QSPI1_CS4/QSPI0_D0</text>
<text x="138.2" y="180.8">GPIO15/OSPI_CLK/QSPI0_CLK</text>
<text x="175" y="184.7">F1</text>
<text x="175" y="182.2">F2</text>
<text x="293.9" y="180.8">25</text>
<text x="293.9" y="183.3">27</text>
<text x="293.9" y="185.9">29</text>
<text x="299.9" y="180.8">26</text>
<text x="299.9" y="183.3">28</text>
<text x="299.9" y="185.9">30</text>
<text x="12.4" y="191.1">Camera</text>
<text x="46.1" y="189.8">M16</text>
<text x="46.3" y="187.2">N13</text>
<text x="53.8" y="190.9">GPIO7/PWM2/IIC4_SCL</text>
<text x="53.8" y="188.4">GPIO6/JTAG_RST/PULSE_CNTR4/UART2_RXD</text>
<text x="128.1" y="190.9">GPIO19/OSPI_D3/QSPI1_CS1/QSPI0_D3</text>
<text x="128.1" y="188.4">GPIO18/OSPI_D2/QSPI1_CS2/QSPI0_D2</text>
<text x="175" y="189.8">G2</text>
<text x="175" y="187.2">G1</text>
<text x="293.9" y="188.4">31</text>
<text x="293.9" y="190.9">33</text>
<text x="299.9" y="188.4">32</text>
<text x="299.9" y="190.9">34</text>
<text x="46.3" y="192.3">N16</text>
<text x="46.4" y="197.4">P15</text>
<text x="53.8" y="193.5">GPIO8/PWM3/IIC4_SDA</text>
<text x="122.6" y="196">GPIO21/OSPI_D5/QSPI1_CLK/PULSE_CNTR1</text>
<text x="122.6" y="193.5">GPIO20/OSPI_D4/QSPI1_CS0/PULSE_CNTR0</text>
<text x="175" y="197.4">J1</text>
<text x="175" y="194.9">H1</text>
<text x="175" y="192.3">H2</text>
<text x="293.9" y="193.5">35</text>
<text x="293.9" y="196">37</text>
<text x="299.9" y="193.5">36</text>
<text x="299.9" y="196">38</text>
<text x="46.4" y="202.5">P13</text>
<text x="46.4" y="199.9">P16</text>
<text x="53.8" y="203.6">GPIO12/3D_CTRL_OUT2/UART2_RXD/IIC2_SDA</text>
<text x="53.8" y="201.1">GPIO11/3D_CTRL_OUT1/UART2_TXD/IIC2_SCL</text>
<text x="53.8" y="198.6">GPIO10/3D_CTRL_IN/UART1_RXD/IIC1_SDA</text>
<text x="122" y="203.6">GPIO24/OSPI_DQS/QSPI1_D2/PULSE_CNTR4</text>
<text x="124.1" y="201.1">GPIO23/OSPI_D7/QSPI1_D1/PULSE_CNTR3</text>
<text x="124.1" y="198.6">GPIO22/OSPI_D6/QSPI1_D0/PULSE_CNTR2</text>
<text x="175" y="202.5">J3</text>
<text x="175" y="199.9">J2</text>
<text x="293.9" y="198.6">39</text>
<text x="299.9" y="198.6">40</text>
<text x="46.4" y="205">P12</text>
<text x="53.8" y="206.2">GPIO13/M_CLK1</text>
<text x="126.9" y="206.2">GPIO25/PWM5/QSPI1_D3/PULSE_CNTR5</text>
<text x="175" y="205">K3</text>
<text x="47.6" y="212.6">N8</text>
<text x="53.8" y="213.8">VDDIO_BANK2</text>
<text x="155.5" y="211.3">VDDIO_BANK3</text>
<text x="175" y="210.1">F4</text>
<text x="175" y="215.2">E3</text>
<text x="125.9" y="218.9">GPIO39/UART0_RXD/QSPI1_CLK/VSYNC0</text>
<text x="126" y="216.3">GPIO38/UART0_TXD/QSPI1_CS0/HSYNC0</text>
<text x="126.9" y="221.4">GPIO40/UART1_TXD/IIC1_SCL/QSPI1_D0</text>
<text x="175" y="220.3">D2</text>
<text x="175" y="217.7">D1</text>
<text x="46.4" y="227.9">P10</text>
<text x="46.4" y="225.3">P11</text>
<text x="53.8" y="226.5">GPIO26/MMC1_CLK/PDM_CLK</text>
<text x="123.5" y="226.5">GPIO44/UART2_TXD/IIC3_SCL/SPI2AXI_CLK</text>
<text x="126.4" y="224">GPIO41/UART1_RXD/IIC1_SDA/QSPI1_D1</text>
<text x="175" y="227.9">C2</text>
<text x="175" y="225.3">B1</text>
<text x="175" y="222.8">C1</text>
<text x="46.3" y="233">R15</text>
<text x="46.3" y="230.4">R16</text>
<text x="53.8" y="231.6">GPIO28/MMC1_D0/UART3_TXD/PDM_IN1</text>
<text x="53.8" y="229">GPIO27/MMC1_CMD/PULSE_CNTR5/PDM_IN0</text>
<text x="124" y="231.6">GPIO48/UART4_TXD/IIC0_SCL/SPI2AXI_DIN</text>
<text x="124.2" y="229">GPIO45/UART2_RXD/IIC3_SDA/SPI2AXI_CS</text>
<text x="175" y="233">C3</text>
<text x="175" y="230.4">D3</text>
<text x="46.3" y="238">R13</text>
<text x="46.3" y="235.5">R14</text>
<text x="53.8" y="239.2">GPIO31/MMC1_D3/UART3_CTS/3D_CTRL_OUT2</text>
<text x="53.8" y="236.7">GPIO30/MMC1_D2/UART3_RTS/3D_CTRL_OUT1</text>
<text x="53.8" y="234.1">GPIO29/MMC1_D1/UART3_RXD/3D_CTRL_IN</text>
<text x="120.9" y="234.1">GPIO49/UART4_RXD/IIC0_SDA/SPI2AXI_DOUT</text>
<text x="155.5" y="239.2">VDDIO_BANK4</text>
<text x="175" y="238">K4</text>
<text x="46.3" y="243.1">R11</text>
<text x="46.3" y="240.6">R12</text>
<text x="46.6" y="245.7">T15</text>
<text x="53.8" y="244.3">GPIO33/IIC0_SDA/IIS_WS/UART3_RXD</text>
<text x="53.8" y="241.7">GPIO32/IIC0_SCL/IIS_CLK/UART3_TXD</text>
<text x="132.4" y="244.3">GPIO59/QSPI0_D3/MMC1_D3/PWM5</text>
<text x="175" y="245.7">N3</text>
<text x="175" y="243.1">P4</text>
<text x="46.6" y="250.7">T12</text>
<text x="46.6" y="248.2">T14</text>
<text x="53.8" y="251.9">GPIO36/IIC3_SCL/IIS_D_IN1/PDM_IN2/UART4_TXD</text>
<text x="53.8" y="249.4">GPIO35/IIC1_SDA/IIS_D_OUT0/PDM_IN1/UART3_CTS</text>
<text x="53.8" y="246.8">GPIO34/IIC1_SCL/IIS_D_IN0/PDM_IN3/UART3_RTS</text>
<text x="121.8" y="249.4">GPIO61/PWM1/IIC0_SDA/QSPI0_CS1/VSYNC1</text>
<text x="121.9" y="246.8">GPIO60/PWM0/IIC0_SCL/QSPI0_CS2/HSYNC1</text>
<text x="175" y="248.2">P3</text>
<text x="46.6" y="253.3">T11</text>
<text x="53.8" y="254.4">GPIO37/IIC3_SDA/IIS_D_OUT1/PDM_IN0/UART4_RXD</text>
<text x="155.5" y="254.4">VDDIO_BANK5</text>
<text x="175" y="253.3">N11</text>
<text x="141" y="262.1">GPIO63/M_CLK3/UART3_RE</text>
<text x="141" y="259.5">GPIO62/M_CLK2/UART3_DE</text>
<text x="175" y="260.9">M13</text>
<text x="175" y="258.4">L13</text>
</g>
<text font-size="2.3" fill="#a00000" x="150.4" y="48" transform="rotate(-90 150.4 48)">1V8 / 3V3</text>
<g font-size="2.3" fill="#f00">
<text x="270.3" y="156.8">BANK0_GPIO5</text>
<text x="270.3" y="164.4">BANK0_GPIO6</text>
<text x="270.3" y="166.9">BANK0_GPIO2</text>
<text x="309.6" y="166.9">BANK2_GPIO35</text>
<text x="309.6" y="169.5">BANK0_GPIO10</text>
<text x="309.6" y="174.5">BANK2_GPIO34</text>
<text x="309.6" y="179.6">BANK5_GPIO62</text>
<text x="270.3" y="184.7">BANK1_GPIO25</text>
<text x="270.3" y="187.2">BANK1_GPIO24</text>
<text x="270.3" y="194.9">BANK5_GPIO63</text>
</g>
</svg>
